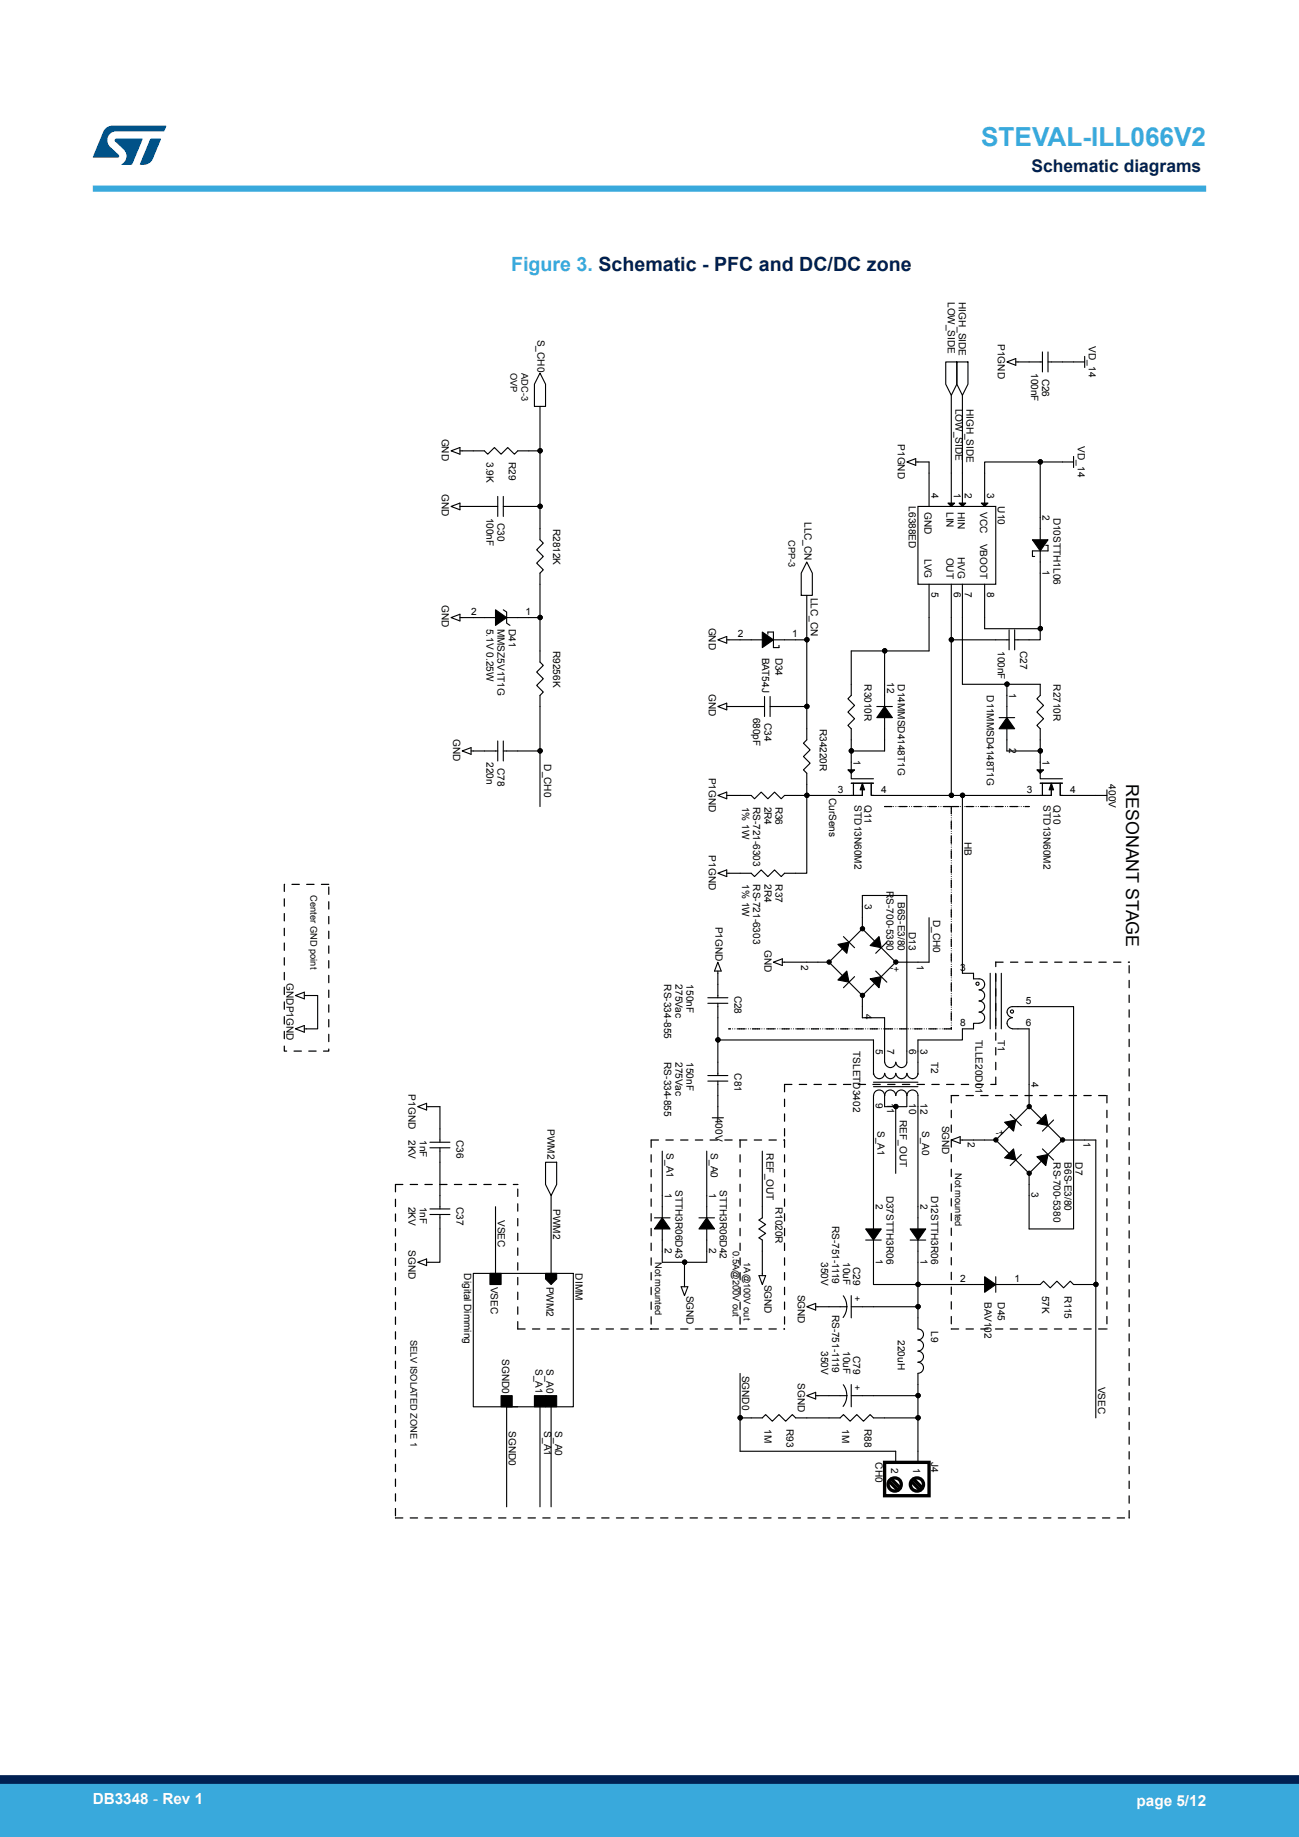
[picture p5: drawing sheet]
<svg xmlns="http://www.w3.org/2000/svg" width="210mm" height="297mm" viewBox="0 0 210 297" stroke-linecap="round" stroke-linejoin="round" font-family="sans-serif">
<g fill="none" stroke="#000" stroke-width=".18" stroke-dasharray="0 .4">
<path d="M143 130.4h10.8M153.8 130.4v35.9M153.8 130.4h.1M153.8 130.4h12.6M166.4 130.4h.1M161 155.6h.1M182.5 155.6h.1M117.8 166.3h.1M153.8 166.3h-36M153.8 166.3h.1M161 175.3h.1M178.9 177.1h.1"/>
<path d="M83.7 191.5h.1M126.8 184.3h.1M105.3 214.9h.1M119.6 214.9h.1M126.8 214.9h.1M153.8 214.9h.1M178.9 214.9h.1M63.9 245.4h.1M182.5 245.4h.1"/>
</g>
<g fill="none" stroke="#000" stroke-width=".2" stroke-dasharray="1.2 1.2">
<path d="M143 130.4h10.8M153.8 130.4v35.9M153.8 130.4h12.6M46 143h7.2v26.9h-7.2zM161 155.6h21.5M126.8 175.3h34.2M126.8 175.3v9M153.8 166.3h-36M153.8 177.1v37.8M153.8 177.1h25.1M161 175.3v-19.7M178.9 177.1v37.8"/>
<path d="M63.9 191.5h19.8M63.9 191.5v53.9M105.3 184.3v30.6M105.3 184.3h21.5M119.6 184.3v30.6M126.8 184.3v30.6M83.7 214.9h21.6M83.7 214.9v-23.4M105.3 214.9h21.5M153.8 214.9h25.1M63.9 245.4h118.6M182.5 245.4v-89.8"/>
</g>
<g fill="none" stroke="#000" stroke-width=".18">
<path d="M152.9 58.5h1.8v3.6l-.9 1.8-.9-1.8zM154.7 58.5h1.8v3.6l-.9 1.8-.9-1.8zM162.8 58.5l1.4-.5v1.1zM164.2 58.5h4.3M168.5 56.9v3.2M169.4 56.9v3.2M169.4 58.5h6M175.4 57.6v1.8M72.9 72.9l1.5-.5v1zM74.4 72.9h3.9l.5 .5 1.1-1 1.1 1 1.1-1 1.1 1 .5-.5h3.6M87.3 65.7v7.2M87.3 72.9v9"/>
<path d="M87.3 60.3l.9 1.8v3.6h-1.8v-3.6zM146.6 74.7l1.4-.5v1zM148 74.7h2.2v7.2M153.8 63.9v18M155.6 63.9v18M168.2 74.7h5.4M168.2 74.7v12.6M168.2 74.7h-9v7.2M173.6 73.8v1.8M72.9 81.9l1.5-.6v1.1zM72.9 99.9l1.5-.6v1.1zM74.4 81.9h6.1"/>
<path d="M74.4 99.9h5.7M80.1 98.6l1.8 1.3-1.8 1.2zM80.5 80.3v3.2M81.4 98.6l.5 .4v1.7l.5 .4M81.4 80.3v3.2M81.4 81.9h5.9M81.9 99.9h5.4M87.3 81.9v5.4l.5 .5-1 1.1 1 1.1-1 1 1 1.1-.5 .6v7.2M87.3 99.9v7.1l.5 .6-1 1.1 1 1-1 1.1 1 1.1-.5 .5v9M130.4 96.3v7.1h-5.4M130.4 90.9l.9 1.8v3.6h-1.8v-3.6zM148.4 81.9h12.6v12.6h-12.6z"/>
<path d="M150.2 94.5v10.7h-7.2v9M153.2 81.3h1.1l-.5 .6zM153.8 94.5v8.9M155 81.3h1.1l-.5 .6zM155.6 94.5v16.1h7.2M158.6 81.3h1.1l-.5 .6zM159.2 94.5v7.1h9M166.9 87.3h2.5l-1.2 1.8zM168.2 89.1v12.5M169.1 88.2h.3v.9h-2.5v.9h.4M80.5 119.8v3.2M81.4 119.8v3.2"/>
<path d="M116 114.2l1.5-.5v1.1zM116 103.4l1.5-.5v1.1zM117.5 114.2h6.1M117.5 103.4h5.7M123.2 102.2l1.8 1.2-1.8 1.3zM123.6 112.6v3.2M124.1 102.5v-.3h.9v2.5h.9v-.4M124.5 112.6v3.2M130.4 114.2v5.4l-.5 .6 1.1 1-1.1 1.1 1.1 1.1-1.1 1.1 .5 .5v3.6M130.4 103.4v10.8h-5.9M141.7 114.2h2.6M143 105.2h-5.4v7.2l-.5 .6 1.1 1-1.1 1.1 1.1 1.1-1.1 1.1 .5 .5v3.6"/>
<path d="M143 114.2l1.3 1.8h-2.6zM143 116v5.4h-5.4M153.8 103.4v25.2M153.8 103.4h9.3M161.5 116h2.5M162.8 116l1.2 1.8h-2.5zM162.8 116v-5.4h5.4v1.8l-.6 .6 1.1 1-1.1 1.1 1.1 1.1-1.1 1.1 .6 .5v3.6M162.8 117.8v3.6h5.4M163.1 101.8v3.3M164 101.8v3.3M168.2 101.6v1.8h-4.2M74.7 121.4l1.5-.5v1.1z"/>
<path d="M76.2 121.4h4.3M81.4 121.4h5.9M87.3 121.4v9M116 128.6l1.5-.5v1zM117.5 128.6h3.9l.6 .5 1.1-1 1 1 1.1-1 1.1 1 .5-.5h3.6M130.4 128.6v12.6h-3.6l-.5 .5-1.1-1.1-1.1 1.1-1-1.1-1.1 1.1-.6-.5h-3.9M130.4 128.6h7.2M137.1 124.5h1.1l-.6 .5zM137.6 126.6h3.6M137.6 121.4v4.5h3.6M138 126.8v1.6M138 126.6v2"/>
<path d="M139.4 126.6l.4 1.1h-.7zM139.4 127.9v.7h-1.8M139.4 127.5v1.1h-1.8M140.8 126.8v1.8h.4M140.8 126.6v2h.4M141.2 128.6h12.6M153.8 128.6h1.8M155.6 128.6v28.8h1.8v.9h.9a.88 .88 0 0 1 .9 .8 .88 .88 0 0 1-.9 .9M155.6 128.6h12.6M167.6 124.5h1.1l-.5 .5zM168.2 126.6h3.6M168.2 121.4v4.5h3.6"/>
<path d="M168.5 126.8v1.6M168.5 126.6v2M170 126.6l.3 1.1h-.7zM170 127.9v.7h-1.8M170 127.5v1.1h-1.8M171.4 126.8v1.8h.4M171.4 126.6v2h.4M171.8 128.6h7.1M178.9 127.7v1.8M116 157v4.3M116 141.2l1.5-.6v1.1zM116 155.6l.6 1.4h-1.1z"/>
<path d="M125 155.6l1.5-.6v1.1zM126.5 155.6h7.2M135.5 152.7l1.8-.4-.4 1.8zM135.5 158.4l1.4-1.4 .4 1.8zM136.4 153.2l-2.4 2.4 2.4 2.3M136.4 151.4l1.8 1.8M137.3 158.8l2.1 2.2 2.2-2.2M137.3 152.3l2.1-2.1 2.2 2.1M138.2 157.9l-1.8 1.8M139.4 150v-5.2h7.2v26.9a.88 .88 0 0 1-.9 .9 .88 .88 0 0 1-.9-.9M140.7 158.3l1.8-.4-.4 1.8zM140.7 152.9l1.4-1.5 .4 1.8z"/>
<path d="M141.6 157l1.8 1.8M142.5 153.2l2.3 2.4-2.3 2.3M143.4 152.3l-1.8 1.8M150.2 148.4v7.2h-5.4M160.1 157.4v8.9M161 157.4v8.9M161.9 157.4v8.9M47.8 161l1.4-.6v1.1zM47.8 166.3l1.4-.5v1.1zM49.2 161h2.2v5.3h-2.2M67.5 178.9l1.5-.5v1.1zM69 178.9h2.1v5.8"/>
<path d="M114.4 162.2h3.3M114.4 161.3h3.3M114.4 174.8h3.3M114.4 173.9h3.3M116 168.1h25.2v5.6M116 174.8v5.9M116 162.2v5.9M116 168.1v5.8M139.4 160.8v3.7h3.6v7.2M141.2 177.1v21.6M141.2 175h7.2M141.2 175.7h7.2"/>
<path d="M141.2 177.1a.88 .88 0 0 1 .9-.9 .88 .88 0 0 1 .9 .9v1.8h1.8M143 173.5a.88 .88 0 0 1-.9 .9 .88 .88 0 0 1-.9-.9M143 177.1a.88 .88 0 0 1 .9-.9 .88 .88 0 0 1 .9 .9M144.8 178.9v10.8M144.8 173.5a.88 .88 0 0 1-.9 .9 .88 .88 0 0 1-.9-.9M144.8 171.7a.88 .88 0 0 1-.9 .9 .88 .88 0 0 1-.9-.9M144.8 177.1a.88 .88 0 0 1 .9-.9 .88 .88 0 0 1 .9 .9v1.8h-1.8M146.6 173.5a.88 .88 0 0 1-.9 .9 .88 .88 0 0 1-.9-.9M146.6 177.1a.88 .88 0 0 1 .9-.9 .88 .88 0 0 1 .9 .9v21.6M148.4 173.5a.88 .88 0 0 1-.9 .9 .88 .88 0 0 1-.9-.9M158.3 163.6a.88 .88 0 0 1 .9 .9 .88 .88 0 0 1-.9 .9M158.3 161.9a.88 .88 0 0 1 .9 .8 .88 .88 0 0 1-.9 .9"/>
<path d="M158.3 160.1a.88 .88 0 0 1 .9 .8 .88 .88 0 0 1-.9 .9M158.3 165.4h-.9v.9h-1.8v1.8h-7.2v5.6M163.7 166.3a.9 .9 0 0 1-.9-.9 .9 .9 0 0 1 .9-.9 .88 .88 0 0 1-.9-.9 .88 .88 0 0 1 .9-.9h9.9v36h-7.2v-8.8M163.7 166.3h2.7v12.8M69.5 196.4h3.2M69.5 195.5h3.2M69.5 185.6h3.2M69.5 184.7h3.2M71.1 196.4v7.7h-2.1M71.1 185.6v9.9M80.1 195.1v10.8M88.2 187.9h1.8v3.6l-.9 1.8-.9-1.8z"/>
<path d="M89.1 193.3v12.6M105.8 196.9h2.5M107.1 196.9l1.2 1.8h-2.5zM107.1 198.7v5.4h3.6M107.1 186.1v10.8M113 196.9h2.5M114.3 196.9l1.2 1.8h-2.5zM114.3 198.7v5.4h-3.6v3.9M114.3 186.1v10.8M115.2 180.7h1.7M123.2 186.1v10.8l-.5 .4 1.1 .7-1.1 .7 1.1 .7-1.1 .7 .5 .4v5.7M140 198.7h2.5l-1.3 1.8z"/>
<path d="M147.1 198.7h2.6l-1.3 1.8zM153.8 184.3l1.4-.5v1.1zM155.2 184.3h5.4M162.4 187.2l1.5-1.4 .3 1.7zM162.4 181.4l1.8-.3-.3 1.8zM163.3 182l-2.3 2.3 2.3 2.4M163.3 180.2l1.8 1.8M164.2 181.1l2.2-2.2 2.1 2.2M164.2 187.5l2.2 2.2 2.1-2.2M165.1 186.7l-1.8 1.7M167.6 181.6l1.5-1.4 .3 1.8zM167.6 187l1.8-.3-.3 1.7z"/>
<path d="M168.5 185.8l1.8 1.7M169.4 182l2.4 2.3-2.4 2.4M170.3 181.1l-1.8 1.8M171.8 184.3h5.4v23.4M67.5 204.1l1.5-.6v1.1zM76.5 205.9h16.2v21.5h-16.2zM79.2 205.9h1.8v1.8h-1.8zM88.2 205.9h1.8v.9l-.9 .9-.9-.9zM110.1 208h1.1l-.5 1.5zM122.7 206.2h1.1l-.6 1.5zM130.4 211.3l1.5-.6v1.1zM131.9 211.3h5"/>
<path d="M136.3 209.5l.4 .7 .2 1.1M136.9 211.3l-.1 .7-.5 1M137.6 211.3h10.8M137.6 209.5v3.6M140 200.5h2.5M141.2 200.5v7.2h7.2M147.1 200.5h2.6M148.4 207.7v3.6M148.4 200.5v7.2M148.4 211.3v3.6a.88 .88 0 0 1 .9 .8 .88 .88 0 0 1-.9 .9M148.4 207.7h10.8M148.4 216.7a.88 .88 0 0 1 .9 .8 .88 .88 0 0 1-.9 .9 .9 .9 0 0 1 .9 .9 .9 .9 0 0 1-.9 .9"/>
<path d="M159.2 206.4l1.8 1.3-1.8 1.2zM161 207.7h7.2l.5-.6 1.1 1.1 1.1-1.1 1 1.1 1.1-1.1 .6 .6h3.6v21.5M161 206.4v2.5M81 225.6h1.8v1.8h-1.8zM83.7 227.4h-1.8v16.2M86.4 225.6h1.8v1.8h-1.8zM87.3 227.4v16.2M88.2 225.6h1.8v1.8h-1.8zM89.1 227.4v16.2M119.6 222.1v7.1h3.6l.6-.5 1.1 1.1 1-1.1 1.1 1.1 1.1-1.1 .5 .5h7.2l.6-.5 1 1.1 1.1-1.1 1.1 1.1 1.1-1.1 .5 .5h7.2M119.6 229.2v5.4h25.2v1.8M130.4 225.6l1.5-.5v1.1z"/>
<path d="M131.9 225.6h5M136.3 223.9l.4 .6 .2 1.1M136.9 225.6l-.1 .8-.5 1M137.6 225.6h10.8M137.6 223.9v3.5M148.4 229.2v7.2M148.4 225.6v3.6M148.4 222.1v3.5M148.4 220.3a.88 .88 0 0 1 .9 .8 .88 .88 0 0 1-.9 .9"/>
<circle cx="87.3" cy="72.9" r=".35"/>
<circle cx="168.2" cy="74.7" r=".35"/>
<circle cx="87.3" cy="99.8" r=".35"/>
<circle cx="87.3" cy="81.9" r=".35"/>
<circle cx="130.4" cy="114.2" r=".35"/>
<circle cx="130.4" cy="103.4" r=".35"/>
<circle cx="143" cy="105.2" r=".35"/>
<circle cx="153.8" cy="103.4" r=".35"/>
<circle cx="162.8" cy="110.6" r=".35"/>
<circle cx="168.2" cy="101.6" r=".35"/>
<circle cx="87.3" cy="121.4" r=".35"/>
<circle cx="130.4" cy="128.6" r=".35"/>
<circle cx="137.6" cy="121.4" r=".35"/>
<circle cx="153.8" cy="128.6" r=".35"/>
<circle cx="155.6" cy="128.6" r=".35"/>
<circle cx="168.2" cy="121.4" r=".35"/>
<circle cx="134" cy="155.5" r=".35"/>
<circle cx="139.4" cy="150.2" r=".35"/>
<circle cx="144.8" cy="155.5" r=".35"/>
<circle cx="158" cy="159" r=".26"/>
<circle cx="116.1" cy="168.1" r=".35"/>
<circle cx="139.4" cy="160.9" r=".35"/>
<circle cx="144.8" cy="178.9" r=".35"/>
<circle cx="163.6" cy="163.5" r=".26"/>
<circle cx="166.4" cy="178.9" r=".35"/>
<circle cx="161" cy="184.3" r=".35"/>
<circle cx="166.4" cy="189.7" r=".35"/>
<circle cx="171.8" cy="184.3" r=".35"/>
<circle cx="110.7" cy="204.1" r=".35"/>
<circle cx="148.4" cy="211.3" r=".35"/>
<circle cx="148.4" cy="207.7" r=".35"/>
<circle cx="177.2" cy="207.7" r=".35"/>
<circle cx="119.7" cy="229.2" r=".35"/>
<circle cx="148.4" cy="225.6" r=".35"/>
<circle cx="148.4" cy="229.2" r=".35"/>
</g>
<g fill="#000">
<path d="M153.2 81.3h1.1l-.5 .6zM155 81.3h1.1l-.5 .6zM158.6 81.3h1.1l-.5 .6zM137.1 124.5h1.1l-.6 .5zM139.4 126.6l.4 1.1h-.7zM167.6 124.5h1.1l-.5 .5zM170 126.6l.3 1.1h-.7z"/>
<path d="M80.1 98.6l1.8 1.3-1.8 1.2z" fill-rule="evenodd"/>
<path d="M166.9 87.3h2.5l-1.2 1.8z" fill-rule="evenodd"/>
<path d="M123.2 102.2l1.8 1.2-1.8 1.3z" fill-rule="evenodd"/>
<path d="M143 114.2l1.3 1.8h-2.6z" fill-rule="evenodd"/>
<path d="M162.8 116l1.2 1.8h-2.5z" fill-rule="evenodd"/>
<path d="M135.5 152.7l1.8-.4-.4 1.8z" fill-rule="evenodd"/>
<path d="M135.5 158.4l1.4-1.4 .4 1.8z" fill-rule="evenodd"/>
<path d="M140.7 158.3l1.8-.4-.4 1.8z" fill-rule="evenodd"/>
<path d="M140.7 152.9l1.4-1.5 .4 1.8z" fill-rule="evenodd"/>
<path d="M107.1 196.9l1.2 1.8h-2.5z" fill-rule="evenodd"/>
<path d="M114.3 196.9l1.2 1.8h-2.5z" fill-rule="evenodd"/>
<path d="M162.4 187.2l1.5-1.4 .3 1.7z" fill-rule="evenodd"/>
<path d="M162.4 181.4l1.8-.3-.3 1.8z" fill-rule="evenodd"/>
<path d="M167.6 181.6l1.5-1.4 .3 1.8z" fill-rule="evenodd"/>
<path d="M167.6 187l1.8-.3-.3 1.7z" fill-rule="evenodd"/>
<path d="M79.2 205.9h1.8v1.8h-1.8z" fill-rule="evenodd"/>
<path d="M88.2 205.9h1.8v.9l-.9 .9-.9-.9z" fill-rule="evenodd"/>
<path d="M140 198.7h2.5l-1.3 1.8z" fill-rule="evenodd"/>
<path d="M147.1 198.7h2.6l-1.3 1.8z" fill-rule="evenodd"/>
<path d="M159.2 206.4l1.8 1.3-1.8 1.2z" fill-rule="evenodd"/>
<path d="M81 225.6h1.8v1.8h-1.8z" fill-rule="evenodd"/>
<path d="M86.4 225.6h1.8v1.8h-1.8z" fill-rule="evenodd"/>
<path d="M88.2 225.6h1.8v1.8h-1.8z" fill-rule="evenodd"/>
<circle cx="87.3" cy="72.9" r=".35"/>
<circle cx="168.2" cy="74.7" r=".35"/>
<circle cx="87.3" cy="99.8" r=".35"/>
<circle cx="87.3" cy="81.9" r=".35"/>
<circle cx="130.4" cy="114.2" r=".35"/>
<circle cx="130.4" cy="103.4" r=".35"/>
<circle cx="143" cy="105.2" r=".35"/>
<circle cx="153.8" cy="103.4" r=".35"/>
<circle cx="162.8" cy="110.6" r=".35"/>
<circle cx="168.2" cy="101.6" r=".35"/>
<circle cx="87.3" cy="121.4" r=".35"/>
<circle cx="130.4" cy="128.6" r=".35"/>
<circle cx="137.6" cy="121.4" r=".35"/>
<circle cx="153.8" cy="128.6" r=".35"/>
<circle cx="155.6" cy="128.6" r=".35"/>
<circle cx="168.2" cy="121.4" r=".35"/>
<circle cx="134" cy="155.5" r=".35"/>
<circle cx="139.4" cy="150.2" r=".35"/>
<circle cx="144.8" cy="155.5" r=".35"/>
<circle cx="116.1" cy="168.1" r=".35"/>
<circle cx="139.4" cy="160.9" r=".35"/>
<circle cx="144.8" cy="178.9" r=".35"/>
<circle cx="166.4" cy="178.9" r=".35"/>
<circle cx="161" cy="184.3" r=".35"/>
<circle cx="166.4" cy="189.7" r=".35"/>
<circle cx="171.8" cy="184.3" r=".35"/>
<circle cx="110.7" cy="204.1" r=".35"/>
<circle cx="148.4" cy="211.3" r=".35"/>
<circle cx="148.4" cy="207.7" r=".35"/>
<circle cx="177.2" cy="207.7" r=".35"/>
<circle cx="119.7" cy="229.2" r=".35"/>
<circle cx="148.4" cy="225.6" r=".35"/>
<circle cx="148.4" cy="229.2" r=".35"/>
</g>
<g fill="none" stroke="#000" stroke-width=".54">
<path d="M143 236.4h7.2v5.4h-7.2zM143.7 239.5l1.5 1.4M144.1 239.1l1.4 1.5M147.3 239.5l1.5 1.4M147.7 239.1l1.4 1.5"/>
<circle cx="144.6" cy="240" r="1.07"/>
<circle cx="148.2" cy="240" r="1.07"/>
</g>
<path d="M15 30.5h180" fill="none" stroke="#39a9dc" stroke-width="1"/>
<g fill="#005288">
<path d="M17.1 20.7l.7-.3 .4-.1h8.6l.1 .1-.4 .8h-7.6a1.45 1.45 0 0 0-1.4 .9 1.45 1.45 0 0 0 .2 1.6l1.5 1.3 .1 .2-.1 .2-4.2 .1 1.7-4.2z"/>
<path d="M24.3 22.4h1.6l.1 .1-1.3 3.2a1.6 1.6 0 0 1-1.5 .9h-.5l-.1-.1z"/>
<path d="M18.6 22.5l4.4-.1 .1 .1-1.8 4.1h-1.7a1.54 1.54 0 0 0 .4-2.4l-1.4-1.3-.1-.2z"/>
</g>
<g fill="#39a9dc">
<path d="M0 288.4h210v8.6h-210z" fill-rule="evenodd"/>
<path d="M-.1 288.4h210.2v4.4h-210.2z" fill-rule="evenodd"/>
</g>
<path d="M0 287.7h210" fill="none" stroke="#002052" stroke-width="1.4"/>
<text font-size="4.2" fill="#39a9dc" x="158.6" y="23.5">STEVAL-ILL066V2</text>
<text font-size="3.2" fill="#39a9dc" x="82.6" y="43.8">Figure 3. Schematic - PFC and DC/DC zone</text>
<text font-size="2.9" x="182" y="126.8" transform="rotate(90 182 126.8)">RESONANT STAGE</text>
<text font-size="2.8" fill="#002052" x="166.8" y="27.9">Schematic diagrams</text>
<g font-size="2.5" fill="#fff">
<text x="15" y="291.6">DB3348 - Rev 1</text>
<text x="183.7" y="291.9">page 5/12</text>
</g>
<g font-size="1.6">
<text x="153.2" y="48.8" transform="rotate(90 153.2 48.8)">LOW_SIDE</text>
<text x="155" y="48.8" transform="rotate(90 155 48.8)">HIGH_SIDE</text>
<text x="86.9" y="54.9" transform="rotate(90 86.9 54.9)">S_CH0</text>
<text x="161.3" y="55.6" transform="rotate(90 161.3 55.6)">P1GND</text>
<text x="176" y="56" transform="rotate(90 176 56)">VD_14</text>
<text x="166.7" y="60.3" transform="rotate(90 166.7 60.3)">100nF</text>
<text x="168.5" y="61.2" transform="rotate(90 168.5 61.2)">C26</text>
<text x="71.5" y="70.9" transform="rotate(90 71.5 70.9)">GND</text>
<text x="145.1" y="71.8" transform="rotate(90 145.1 71.8)">P1GND</text>
<text x="154.4" y="66.1" transform="rotate(90 154.4 66.1)">LOW_SIDE</text>
<text x="156.2" y="66.1" transform="rotate(90 156.2 66.1)">HIGH_SIDE</text>
<text x="78.6" y="74.7" transform="rotate(90 78.6 74.7)">3.9K</text>
<text x="82.2" y="74.7" transform="rotate(90 82.2 74.7)">R29</text>
<text x="174.2" y="72.2" transform="rotate(90 174.2 72.2)">VD_14</text>
<text x="71.5" y="79.9" transform="rotate(90 71.5 79.9)">GND</text>
<text x="78.6" y="83.7" transform="rotate(90 78.6 83.7)">100nF</text>
<text x="146.9" y="81.9" transform="rotate(90 146.9 81.9)">L6388ED</text>
<text x="149.4" y="82.8" transform="rotate(90 149.4 82.8)">GND</text>
<text x="150.6" y="79.7" transform="rotate(90 150.6 79.7)">4</text>
<text x="153" y="82.8" transform="rotate(90 153 82.8)">LIN</text>
<text x="154.2" y="79.7" transform="rotate(90 154.2 79.7)">1</text>
<text x="154.8" y="82.8" transform="rotate(90 154.8 82.8)">HIN</text>
<text x="156" y="79.7" transform="rotate(90 156 79.7)">2</text>
<text x="158.4" y="82.8" transform="rotate(90 158.4 82.8)">VCC</text>
<text x="159.6" y="79.7" transform="rotate(90 159.6 79.7)">3</text>
<text x="161.3" y="81.9" transform="rotate(90 161.3 81.9)">U10</text>
<text x="168.6" y="83.3" transform="rotate(90 168.6 83.3)">2</text>
<text x="170.3" y="83.7" transform="rotate(90 170.3 83.7)">D10STTH1L06</text>
<text x="80.4" y="84.6" transform="rotate(90 80.4 84.6)">C30</text>
<text x="89.4" y="85.5" transform="rotate(90 89.4 85.5)">R2812K</text>
<text x="130" y="84.4" transform="rotate(90 130 84.4)">LLC_CN</text>
<text x="158.4" y="87.9" transform="rotate(90 158.4 87.9)">VBOOT</text>
<text x="149.4" y="90.3" transform="rotate(90 149.4 90.3)">LVG</text>
<text x="150.6" y="95.7" transform="rotate(90 150.6 95.7)">5</text>
<text x="153" y="90.1" transform="rotate(90 153 90.1)">OUT</text>
<text x="154.2" y="95.7" transform="rotate(90 154.2 95.7)">6</text>
<text x="154.8" y="90.1" transform="rotate(90 154.8 90.1)">HVG</text>
<text x="156" y="95.7" transform="rotate(90 156 95.7)">7</text>
<text x="159.6" y="95.7" transform="rotate(90 159.6 95.7)">8</text>
<text x="168.6" y="92.1" transform="rotate(90 168.6 92.1)">1</text>
<text x="71.5" y="97.9" transform="rotate(90 71.5 97.9)">GND</text>
<text x="76.2" y="99.5">2</text>
<text x="78.6" y="101.6" transform="rotate(90 78.6 101.6)">5.1V 0.25W</text>
<text x="80.4" y="101.6" transform="rotate(90 80.4 101.6)">MMSZ5V1T1G</text>
<text x="82.2" y="101.6" transform="rotate(90 82.2 101.6)">D41</text>
<text x="85" y="99.5">1</text>
<text x="114.6" y="101.5" transform="rotate(90 114.6 101.5)">GND</text>
<text x="131.1" y="96.6" transform="rotate(90 131.1 96.6)">LLC_CN</text>
<text x="89.4" y="105.2" transform="rotate(90 89.4 105.2)">R9256K</text>
<text x="119.3" y="103.1">2</text>
<text x="123.2" y="106.3" transform="rotate(90 123.2 106.3)">BAT54J</text>
<text x="125.4" y="106.3" transform="rotate(90 125.4 106.3)">D34</text>
<text x="128.1" y="103.1">1</text>
<text x="161.3" y="105.2" transform="rotate(90 161.3 105.2)">100nF</text>
<text x="164.9" y="105.2" transform="rotate(90 164.9 105.2)">C27</text>
<text x="114.6" y="112.3" transform="rotate(90 114.6 112.3)">GND</text>
<text x="139.7" y="110.6" transform="rotate(90 139.7 110.6)">R3010R</text>
<text x="143.4" y="110.3" transform="rotate(90 143.4 110.3)">12</text>
<text x="145.1" y="110.6" transform="rotate(90 145.1 110.6)">D14MMSD4148T1G</text>
<text x="159.5" y="112.4" transform="rotate(90 159.5 112.4)">D11MMSD4148T1G</text>
<text x="163.2" y="112.1" transform="rotate(90 163.2 112.1)">1</text>
<text x="170.3" y="110.6" transform="rotate(90 170.3 110.6)">R2710R</text>
<text x="73.2" y="119.4" transform="rotate(90 73.2 119.4)">GND</text>
<text x="121.8" y="116" transform="rotate(90 121.8 116)">680pF</text>
<text x="123.6" y="116.9" transform="rotate(90 123.6 116.9)">C34</text>
<text x="132.6" y="117.8" transform="rotate(90 132.6 117.8)">R34220R</text>
<text x="78.6" y="123.2" transform="rotate(90 78.6 123.2)">220n</text>
<text x="80.4" y="124.1" transform="rotate(90 80.4 124.1)">C78</text>
<text x="88" y="123.6" transform="rotate(90 88 123.6)">D_CH0</text>
<text x="114.6" y="125.7" transform="rotate(90 114.6 125.7)">P1GND</text>
<text x="138" y="122.9" transform="rotate(90 138 122.9)">1</text>
<text x="163.2" y="120.9" transform="rotate(90 163.2 120.9)">2</text>
<text x="168.6" y="122.9" transform="rotate(90 168.6 122.9)">1</text>
<text x="120" y="130.4" transform="rotate(90 120 130.4)">1% 1W</text>
<text x="121.8" y="130.4" transform="rotate(90 121.8 130.4)">RS-721-6303</text>
<text x="123.6" y="130.4" transform="rotate(90 123.6 130.4)">2R4</text>
<text x="125.4" y="130.4" transform="rotate(90 125.4 130.4)">R36</text>
<text x="134" y="129" transform="rotate(90 134 129)">CurSens</text>
<text x="135.5" y="128.2">3</text>
<text x="138.1" y="130.2" transform="rotate(90 138.1 130.2)">STD13N60M2</text>
<text x="139.7" y="130.2" transform="rotate(90 139.7 130.2)">Q11</text>
<text x="142.5" y="128.2">4</text>
<text x="166" y="128.2">3</text>
<text x="168.7" y="130.2" transform="rotate(90 168.7 130.2)">STD13N60M2</text>
<text x="170.3" y="130.2" transform="rotate(90 170.3 130.2)">Q10</text>
<text x="173" y="128.2">4</text>
<text x="179.3" y="126.8" transform="rotate(90 179.3 126.8)">400V</text>
<text x="155.9" y="136.2" transform="rotate(90 155.9 136.2)">HB</text>
<text x="114.6" y="138.3" transform="rotate(90 114.6 138.3)">P1GND</text>
<text x="120" y="143" transform="rotate(90 120 143)">1% 1W</text>
<text x="121.8" y="143" transform="rotate(90 121.8 143)">RS-721-6303</text>
<text x="123.6" y="143" transform="rotate(90 123.6 143)">2R4</text>
<text x="125.4" y="143" transform="rotate(90 125.4 143)">R37</text>
<text x="115.7" y="149.8" transform="rotate(90 115.7 149.8)">P1GND</text>
<text x="139.8" y="146.2" transform="rotate(90 139.8 146.2)">3</text>
<text x="143.3" y="144.1" transform="rotate(90 143.3 144.1)">RS-700-5380</text>
<text x="145.1" y="145.9" transform="rotate(90 145.1 145.9)">B6S-E3/80</text>
<text x="150.9" y="148.7" transform="rotate(90 150.9 148.7)">D_CH0</text>
<text x="123.6" y="153.6" transform="rotate(90 123.6 153.6)">GND</text>
<text x="129.5" y="155.9" transform="rotate(90 129.5 155.9)">2</text>
<text x="146.9" y="150.7" transform="rotate(90 146.9 150.7)">D13</text>
<text x="148.2" y="156" transform="rotate(90 148.2 156)">1</text>
<text x="46.3" y="159" transform="rotate(90 46.3 159)">GNDP1GND</text>
<text x="107.4" y="159.2" transform="rotate(90 107.4 159.2)">RS-334-855</text>
<text x="109.2" y="159.2" transform="rotate(90 109.2 159.2)">275Vac</text>
<text x="111" y="159.2" transform="rotate(90 111 159.2)">150nF</text>
<text x="118.7" y="161" transform="rotate(90 118.7 161)">C28</text>
<text x="155.2" y="157">3</text>
<text x="139.8" y="164" transform="rotate(90 139.8 164)">4</text>
<text x="155.2" y="166">8</text>
<text x="165.8" y="162.4">5</text>
<text x="165.8" y="166">6</text>
<text x="107.4" y="171.7" transform="rotate(90 107.4 171.7)">RS-334-855</text>
<text x="109.2" y="171.7" transform="rotate(90 109.2 171.7)">275Vac</text>
<text x="111" y="171.7" transform="rotate(90 111 171.7)">150nF</text>
<text x="118.7" y="173.5" transform="rotate(90 118.7 173.5)">C81</text>
<text x="137.9" y="169.9" transform="rotate(90 137.9 169.9)">TSLETD3402</text>
<text x="141.6" y="169.6" transform="rotate(90 141.6 169.6)">5</text>
<text x="143.4" y="169.6" transform="rotate(90 143.4 169.6)">7</text>
<text x="147" y="169.6" transform="rotate(90 147 169.6)">6</text>
<text x="148.8" y="169.6" transform="rotate(90 148.8 169.6)">3</text>
<text x="150.5" y="171.7" transform="rotate(90 150.5 171.7)">T2</text>
<text x="157.7" y="168.1" transform="rotate(90 157.7 168.1)">TLLE20D01</text>
<text x="161.3" y="168.1" transform="rotate(90 161.3 168.1)">T1</text>
<text x="66.1" y="176.9" transform="rotate(90 66.1 176.9)">P1GND</text>
<text x="141.6" y="178.4" transform="rotate(90 141.6 178.4)">9</text>
<text x="143.4" y="178.4" transform="rotate(90 143.4 178.4)">11</text>
<text x="147" y="178.4" transform="rotate(90 147 178.4)">10</text>
<text x="148.8" y="178.4" transform="rotate(90 148.8 178.4)">12</text>
<text x="166.8" y="175" transform="rotate(90 166.8 175)">4</text>
<text x="66.1" y="184.3" transform="rotate(90 66.1 184.3)">2KV</text>
<text x="67.9" y="184.3" transform="rotate(90 67.9 184.3)">1nF</text>
<text x="73.8" y="184.3" transform="rotate(90 73.8 184.3)">C36</text>
<text x="88.5" y="182.5" transform="rotate(90 88.5 182.5)">PWM2</text>
<text x="115.7" y="180.7" transform="rotate(90 115.7 180.7)">400V</text>
<text x="141.9" y="182.9" transform="rotate(90 141.9 182.9)">S_A1</text>
<text x="145.5" y="181.1" transform="rotate(90 145.5 181.1)">REF_OUT</text>
<text x="149.1" y="182.9" transform="rotate(90 149.1 182.9)">S_A0</text>
<text x="152.3" y="182" transform="rotate(90 152.3 182)">SGND</text>
<text x="156.5" y="184.7" transform="rotate(90 156.5 184.7)">2</text>
<text x="175.2" y="184.7" transform="rotate(90 175.2 184.7)">1</text>
<text x="107.7" y="186.5" transform="rotate(90 107.7 186.5)">S_A1</text>
<text x="114.9" y="186.5" transform="rotate(90 114.9 186.5)">S_A0</text>
<text x="123.9" y="186.5" transform="rotate(90 123.9 186.5)">REF_OUT</text>
<text x="170.3" y="187.9" transform="rotate(90 170.3 187.9)">RS-700-5380</text>
<text x="172.1" y="187.9" transform="rotate(90 172.1 187.9)">B6S-E3/80</text>
<text x="173.9" y="187.9" transform="rotate(90 173.9 187.9)">D7</text>
<text x="66.1" y="195.1" transform="rotate(90 66.1 195.1)">2KV</text>
<text x="67.9" y="195.1" transform="rotate(90 67.9 195.1)">1nF</text>
<text x="73.8" y="195.1" transform="rotate(90 73.8 195.1)">C37</text>
<text x="80.5" y="197.3" transform="rotate(90 80.5 197.3)">VSEC</text>
<text x="89.5" y="195.5" transform="rotate(90 89.5 195.5)">PWM2</text>
<text x="107.5" y="192.9" transform="rotate(90 107.5 192.9)">1</text>
<text x="109.2" y="192.4" transform="rotate(90 109.2 192.4)">STTH3R06D43</text>
<text x="114.6" y="192.9" transform="rotate(90 114.6 192.9)">1</text>
<text x="116.4" y="192.4" transform="rotate(90 116.4 192.4)">STTH3R06D42</text>
<text x="125.4" y="195.1" transform="rotate(90 125.4 195.1)">R1020R</text>
<text x="141.6" y="194.7" transform="rotate(90 141.6 194.7)">2</text>
<text x="143.3" y="193.3" transform="rotate(90 143.3 193.3)">D37STTH3R06</text>
<text x="148.8" y="194.7" transform="rotate(90 148.8 194.7)">2</text>
<text x="150.5" y="193.3" transform="rotate(90 150.5 193.3)">D12STTH3R06</text>
<text x="166.8" y="192.8" transform="rotate(90 166.8 192.8)">3</text>
<text x="66.1" y="202.1" transform="rotate(90 66.1 202.1)">SGND</text>
<text x="107.5" y="201.7" transform="rotate(90 107.5 201.7)">2</text>
<text x="114.6" y="201.7" transform="rotate(90 114.6 201.7)">2</text>
<text x="134.5" y="198.2" transform="rotate(90 134.5 198.2)">RS-751-1119</text>
<text x="141.6" y="203.5" transform="rotate(90 141.6 203.5)">1</text>
<text x="148.8" y="203.5" transform="rotate(90 148.8 203.5)">1</text>
<text x="75" y="205.9" transform="rotate(90 75 205.9)">Digital Dimming</text>
<text x="79.4" y="208" transform="rotate(90 79.4 208)">VSEC</text>
<text x="88.3" y="208" transform="rotate(90 88.3 208)">PWM2</text>
<text x="93" y="205.9" transform="rotate(90 93 205.9)">DIMM</text>
<text x="111" y="209.5" transform="rotate(90 111 209.5)">SGND</text>
<text x="123.6" y="207.7" transform="rotate(90 123.6 207.7)">SGND</text>
<text x="129" y="209.3" transform="rotate(90 129 209.3)">SGND</text>
<text x="132.7" y="204.1" transform="rotate(90 132.7 204.1)">350V</text>
<text x="136.3" y="204.1" transform="rotate(90 136.3 204.1)">10uF</text>
<text x="137.9" y="204.8" transform="rotate(90 137.9 204.8)">C29</text>
<text x="155.2" y="207.3">2</text>
<text x="164" y="207.3">1</text>
<text x="168.5" y="209.5" transform="rotate(90 168.5 209.5)">57K</text>
<text x="172.1" y="209.5" transform="rotate(90 172.1 209.5)">R115</text>
<text x="134.5" y="212.5" transform="rotate(90 134.5 212.5)">RS-751-1119</text>
<text x="150.5" y="215.2" transform="rotate(90 150.5 215.2)">L9</text>
<text x="159.1" y="210.6" transform="rotate(90 159.1 210.6)">BAV102</text>
<text x="161.3" y="210.6" transform="rotate(90 161.3 210.6)">D45</text>
<text x="81.2" y="219.7" transform="rotate(90 81.2 219.7)">SGND0</text>
<text x="86.5" y="221.3" transform="rotate(90 86.5 221.3)">S_A1</text>
<text x="88.3" y="221.3" transform="rotate(90 88.3 221.3)">S_A0</text>
<text x="132.7" y="218.5" transform="rotate(90 132.7 218.5)">350V</text>
<text x="136.3" y="218.5" transform="rotate(90 136.3 218.5)">10uF</text>
<text x="137.9" y="219.2" transform="rotate(90 137.9 219.2)">C79</text>
<text x="145.1" y="216.7" transform="rotate(90 145.1 216.7)">220uH</text>
<text x="120" y="222.4" transform="rotate(90 120 222.4)">SGND0</text>
<text x="129" y="223.7" transform="rotate(90 129 223.7)">SGND</text>
<text x="177.5" y="224.2" transform="rotate(90 177.5 224.2)">VSEC</text>
<text x="82.3" y="231.4" transform="rotate(90 82.3 231.4)">SGND0</text>
<text x="88" y="231.4" transform="rotate(90 88 231.4)">S_A1</text>
<text x="89.8" y="231.4" transform="rotate(90 89.8 231.4)">S_A0</text>
<text x="123.6" y="231" transform="rotate(90 123.6 231)">1M</text>
<text x="127.2" y="231" transform="rotate(90 127.2 231)">R93</text>
<text x="136.1" y="231" transform="rotate(90 136.1 231)">1M</text>
<text x="139.7" y="231" transform="rotate(90 139.7 231)">R88</text>
<text x="141.5" y="236.4" transform="rotate(90 141.5 236.4)">CH0</text>
<text x="144.1" y="237.3" transform="rotate(90 144.1 237.3)">2</text>
<text x="147.6" y="237.3" transform="rotate(90 147.6 237.3)">1</text>
<text x="150.5" y="236.4" transform="rotate(90 150.5 236.4)">J4</text>
</g>
<g font-size="1.5">
<text x="82.5" y="60.3" transform="rotate(90 82.5 60.3)">OVP</text>
<text x="84.3" y="60.3" transform="rotate(90 84.3 60.3)">ADC-3</text>
<text x="127.5" y="87.3" transform="rotate(90 127.5 87.3)">CPP-3</text>
<text x="50.2" y="144.8" transform="rotate(90 50.2 144.8)">Center GND point</text>
<text x="145.3" y="156.2" transform="rotate(-180 145.3 156.2)">+-</text>
<text x="161" y="183.6">-+</text>
<text x="154.4" y="189.7" transform="rotate(90 154.4 189.7)">Not mounted</text>
<text x="118.5" y="202.3" transform="rotate(90 118.5 202.3)">0.5A@200V out</text>
<text x="105.9" y="204.1" transform="rotate(90 105.9 204.1)">Not mounted</text>
<text x="120.3" y="204.1" transform="rotate(90 120.3 204.1)">1A@100V out</text>
<text x="138.1" y="209.5" transform="rotate(90 138.1 209.5)">+</text>
<text x="66.4" y="216.7" transform="rotate(90 66.4 216.7)">SELV ISOLATED ZONE 1</text>
<text x="138.1" y="223.9" transform="rotate(90 138.1 223.9)">+</text>
</g>
</svg>
